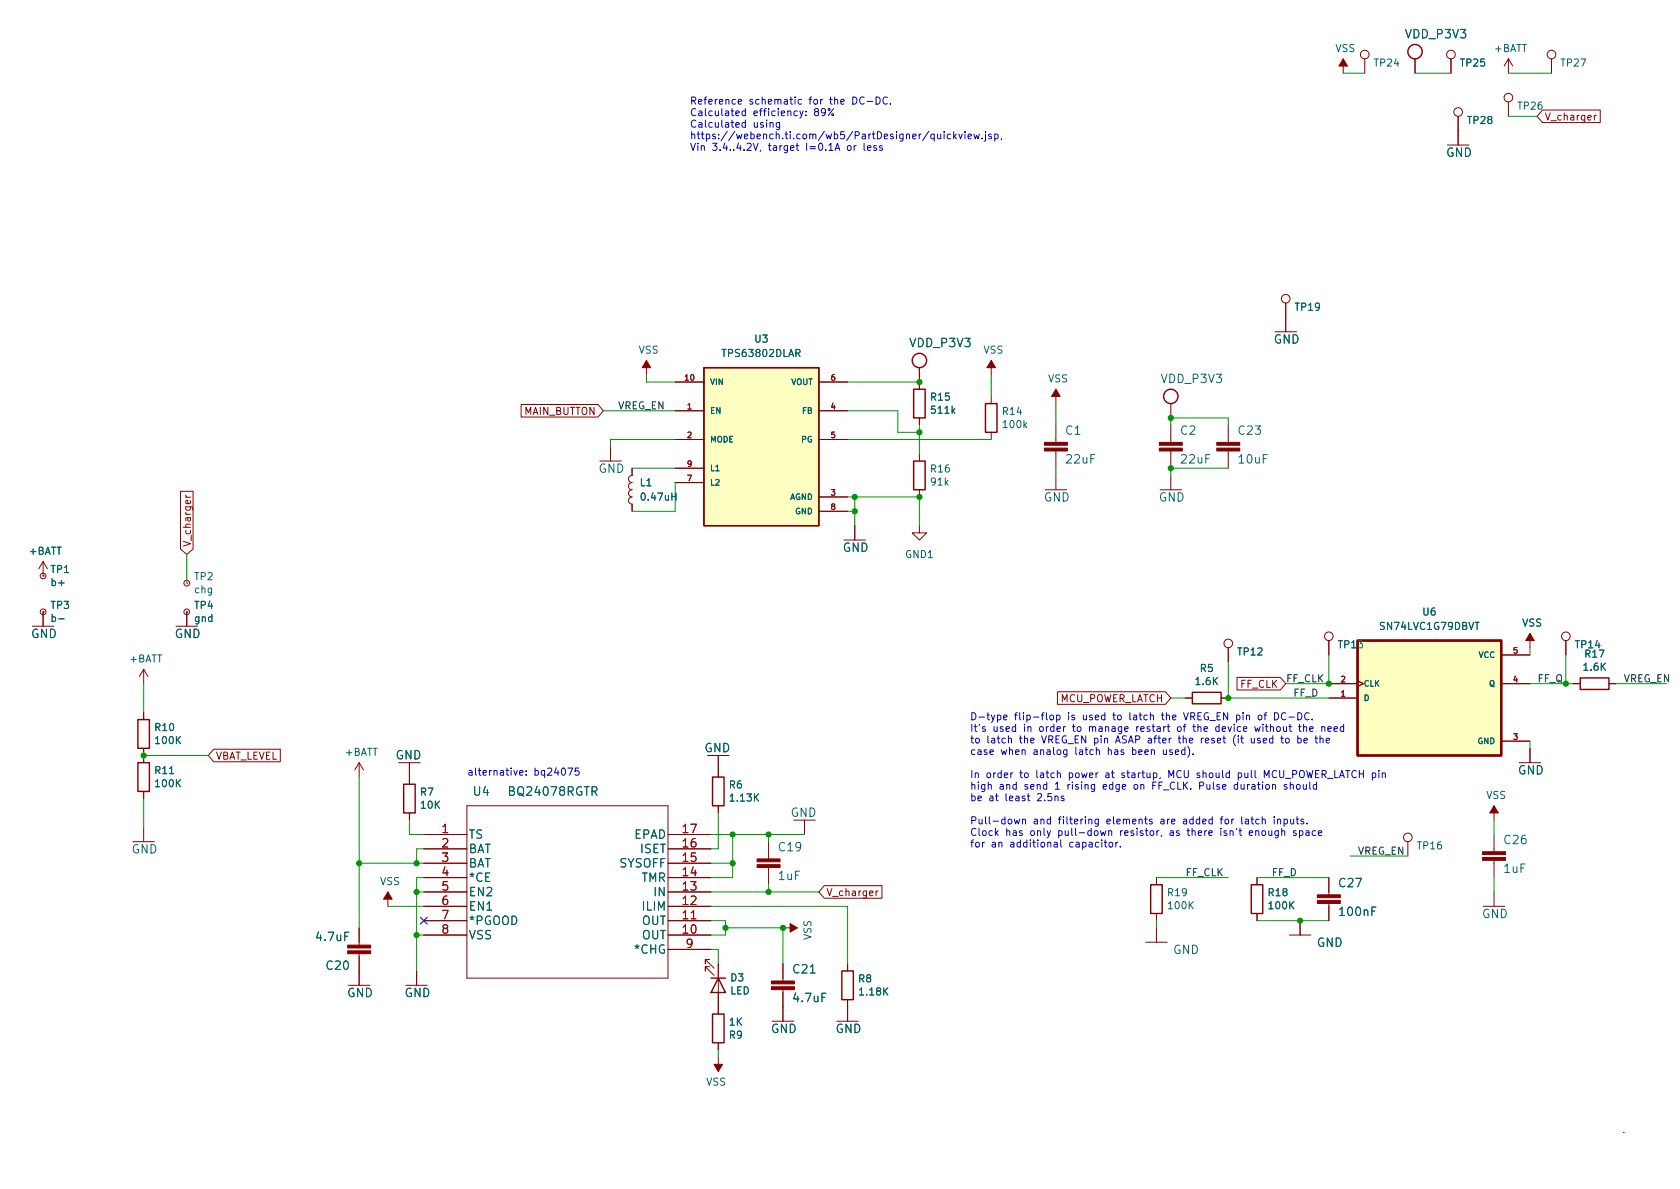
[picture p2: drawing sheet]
<svg xmlns="http://www.w3.org/2000/svg" width="297mm" height="210mm" viewBox="0 0 297 210" stroke-linecap="round" stroke-linejoin="round" font-family="sans-serif">
<g fill="none" stroke="#840000" stroke-width=".18">
<path d="M237.5 10.4v2.5M241.3 10.4v2.5M250.2 10.4v2.5M256.5 10.4v2.5M266.7 10.4l-.8 1.3M266.7 10.4v2.5M266.7 18v2.6M266.7 10.4l.8 1.3M272.7 19.5h10.2v2.2h-10.2l-.9-1.1zM274.3 10.4v2.5M255.9 25.6h3.8M257.8 20.6v5"/>
<path d="M281.9 20.4v.8M282.3 20.4l-.4 .2M225.4 58.7h3.8M227.3 53.6v5.1M92.1 71.5h13.6l1 1.1-1 1.1h-13.6zM107.9 79v2.5M114.3 63.7v2.6M119.4 72.6h5.1M119.4 67.6h5.1M119.4 77.7h5.1M144.8 72.6h5.1M144.8 67.6h5.1"/>
<path d="M144.8 77.7h5.1M162.6 65v3.8M162.6 73.9v1.3M175.3 63.7v2.6M175.3 70.1v1.3M175.3 76.4v1.3M186.7 68.8v2.6M186.7 75.2v3M186.7 79.8v3M207 71.4v2.5M207 75.2v3M207 79.8v3"/>
<path d="M217.2 75.2v3M217.2 79.8v3M7.6 99.3l-.7 1.3M7.6 99.3v2.5M7.6 99.3l.8 1.3M31.9 86.9h2.2v10.2l-1.1 .9-1.1-.9zM32.8 87.6l.3 .3M32.8 87.9h.9M106 81.5h3.9M111.8 82.8v1.3a.64 .64 0 0 0-.7 .6 .64 .64 0 0 0 .7 .6 .64 .64 0 0 0-.7 .7 .64 .64 0 0 0 .7 .6 .64 .64 0 0 0-.7 .6 .64 .64 0 0 0 .7 .7 .64 .64 0 0 0-.7 .6 .64 .64 0 0 0 .7 .6v1.3M119.4 85.3h5.1M119.4 82.8h5.1"/>
<path d="M144.8 87.9h5.1M144.8 90.4h5.1M149.2 95.5h3.8M151.1 93v2.5M162.6 93v1.2h1.2l-1.2 1.3-1.3-1.3h1.3M162.6 80.3v1.2M162.6 86.6v1.3M184.8 86.6h3.8M186.7 84.1v2.5M205.1 86.6h3.8M207 84.1v2.5M5.7 110.7h3.8"/>
<path d="M7.6 101.8h.1M7.6 108.2h.1M7.6 108.2v2.5M25.4 118.4v2.5M25.4 118.4l-.8 1.2M25.4 118.4l.8 1.2M31.1 110.7h3.8M33 108.2h.1M33 103.1h.1M33 108.2v2.5M217.2 114.5v2.6M218.7 119.8h7.7l.9 1.1-.9 1.1h-7.7z"/>
<path d="M234.9 113.3v2.5M265.4 115.8h5.1M270.5 112v2.5M276.9 113.3v2.5M25.4 126v1.2M25.4 132.3v2.6M25.4 139.9v1.3M37.8 132.5h11.8v2.2h-11.8l-1-1.1zM63.5 134.9v2.5M63.5 134.9l-.8 1.2M63.5 134.9l.8 1.2M70.5 134.9h3.8"/>
<path d="M72.4 134.9v3.8M125.1 133.6h3.8M127 133.6v3.8M187 122.3h19.1l.9 1.1-.9 1.1h-19.1zM209.5 123.4h1.3M215.9 123.4h1.3M234.9 120.9h5.1M234.9 123.4h5.1M240 120.4l1 .5-1 .5M265.4 120.9h5.1M265.4 131.1h5.1M268.6 134.9h3.8"/>
<path d="M270.5 132.3v2.6M278.1 120.9h1.3M284.5 120.9h1.2M23.5 148.8h3.8M25.4 146.3v2.5M68.6 157.7v2.6M72.4 143.8v1.2M74.9 147.6h7.6M74.9 157.7h7.6M74.9 155.2h7.6M74.9 152.6h7.6M74.9 150.1h7.6"/>
<path d="M82.5 142.5h35.6v30.5h-35.6zM118.1 147.6h7.6M118.1 157.7h7.6M118.1 155.2h7.6M118.1 152.6h7.6M118.1 150.1h7.6M127 142.5v1.3M135.9 148.8v3.1M135.9 153.4v3.1M140.3 145h3.8M142.2 145v2.6M145.7 156.6h10.2v2.2h-10.2l-.9-1.1z"/>
<path d="M154.9 157.5v.9M155.3 157.5l-.4 .3M204.5 155.2v1.3M222.2 155.2v1.3M234.9 155.2v3M234.9 159.8v3M248.9 148.8v2.6M264.2 142.5v2.5M264.2 147.6v3M264.2 152.1v3.1M264.2 157.7v2.6M61.6 174.2h3.8"/>
<path d="M63.5 164.1v3M63.5 168.7v5.5M71.8 174.2h3.8M73.7 171.7v2.5M74.9 165.3h7.6M74.9 162.8h7.6M74.9 160.3h7.6M118.1 165.3h7.6M118.1 162.8h7.6M118.1 160.3h7.6M118.1 167.9h7.6M125.5 169.7h-.8v.7v-.7l1.5 1.5"/>
<path d="M125.5 170.9h-.8v.8v-.8l1.5 1.6M127 170.4v8.9M138.4 164.1h2.6M138.4 170.4v3.1M138.4 175v5.6M149.9 170.4v1.3M149.9 176.8v3.8M202.6 166.6h3.8M204.5 161.5v1.3M204.5 164.1v2.5M222.2 161.5v1.3M228 165.3h3.8"/>
<path d="M229.9 162.8v2.5M262.3 160.3h3.8M127 184.4v1.3M127 186.9v2.6M136.5 180.6h3.8M148 180.6h3.8M287 200.3h.1"/>
<circle cx="241.3" cy="9.6" r=".76"/>
<circle cx="256.5" cy="9.6" r=".76"/>
<circle cx="257.8" cy="19.8" r=".76"/>
<circle cx="266.7" cy="17.3" r=".76"/>
<circle cx="274.3" cy="9.6" r=".76"/>
<circle cx="227.3" cy="52.8" r=".76"/>
<circle cx="7.6" cy="108.2" r=".51"/>
<circle cx="7.6" cy="101.8" r=".51"/>
<circle cx="33" cy="103.1" r=".51"/>
<circle cx="33" cy="108.2" r=".51"/>
<circle cx="217.2" cy="113.8" r=".76"/>
<circle cx="234.9" cy="112.5" r=".76"/>
<circle cx="276.9" cy="112.5" r=".76"/>
<circle cx="248.9" cy="148.1" r=".76"/>
</g>
<g fill="none" stroke="#840000" stroke-width=".25">
<path d="M124.5 65h20.3v28h-20.3zM161.5 68.8h2.1v5.1h-2.1zM174.2 71.4h2.1v5h-2.1zM161.5 81.5h2.1v5.1h-2.1zM279.4 119.9h5.1v2h-5.1zM24.4 127.2h2v5.1h-2zM24.4 134.9h2v5h-2zM71.4 138.7h2v5.1h-2zM126 137.4h2v5.1h-2zM210.8 122.4h5.1v2.1h-5.1zM203.5 156.5h2v5h-2zM221.2 156.5h2.1v5h-2.1z"/>
<path d="M125.7 173h2.6M126 179.3h2v5.1h-2zM127 173l1.3 2.5h-2.6zM148.8 171.7h2.1v5.1h-2.1z"/>
<circle cx="250.2" cy="9.1" r="1.27"/>
<circle cx="162.6" cy="63.7" r="1.27"/>
<circle cx="207" cy="70.1" r="1.27"/>
</g>
<g fill="#ffffc2" stroke="#ffffc2" stroke-width=".18">
<path d="M124.5 65h20.3v28h-20.3z"/>
<path d="M240 113.3h25.4v20.3h-25.4z"/>
</g>
<g fill="#840000" stroke="#840000" stroke-width=".18">
<path d="M186.7 68.8l.8 1.3h-1.6z"/>
<path d="M184.7 79.2h4v.6h-4z"/>
<path d="M184.7 78.2h4v.5h-4z"/>
<path d="M175.3 63.7l.7 1.3h-1.5z"/>
<path d="M114.3 63.7l.8 1.3h-1.6z"/>
<path d="M61.5 167.1h4v.5h-4z"/>
<path d="M61.5 168.1h4v.6h-4z"/>
<path d="M68.6 157.7l.7 1.3h-1.5z"/>
<path d="M264.2 142.5l.7 1.3h-1.5z"/>
<path d="M262.1 151.6h4.1v.5h-4.1z"/>
<path d="M262.1 150.6h4.1v.5h-4.1z"/>
<path d="M270.5 112l.8 1.3h-1.6z"/>
<path d="M232.9 159.3h4.1v.5h-4.1z"/>
<path d="M232.9 158.2h4.1v.5h-4.1z"/>
<path d="M215.1 79.2h4.1v.6h-4.1z"/>
<path d="M215.1 78.2h4.1v.5h-4.1z"/>
<path d="M126.2 188.2h1.6l-.8 1.3z"/>
<path d="M133.9 152.9h4v.5h-4z"/>
<path d="M133.9 151.9h4v.5h-4z"/>
<path d="M139.7 163.3l1.3 .8-1.3 .7z"/>
<path d="M136.4 174.5h4.1v.5h-4.1z"/>
<path d="M136.4 173.5h4.1v.5h-4.1z"/>
<path d="M237.5 10.4l.8 1.3h-1.6z"/>
<path d="M205 79.2h4v.6h-4z"/>
<path d="M205 78.2h4v.5h-4z"/>
</g>
<path d="M240 113.3h25.4v20.3h-25.4z" fill="none" stroke="#840000" stroke-width=".41"/>
<g fill="none" stroke="#0000c2" stroke-width=".18">
<path d="M144.3 19.7l-.3-.2 .1-.2 .2-.1 .3 .1 .1 .1v.2l-.6 .2-.1 .2v.2l.3 .3h.2l.2-.3v-.2l-.2-.3M145.9 19.7l-.2 .3h-.2l-.3-.3 .1-.4 .4-.1 .2 .1a.84 .84 0 0 1-.3 1.2h-.3M147.4 19.2l-1 1.3M150.8 17.1a.64 .64 0 0 1 .7 .7 .64 .64 0 0 1-.7 .6zM152.8 17.3a.6 .6 0 0 0-.9 .4 .6 .6 0 0 0 .6 .7l.3-.1M153.3 17.9h1M154.9 17.1a.64 .64 0 0 1 .7 .7 .64 .64 0 0 1-.7 .6zM156.9 17.3a.6 .6 0 0 0-.8 .4 .6 .6 0 0 0 .5 .7l.3-.1M157.4 18.3v.1M135.5 21.7v.8M136.1 21.8l.2-.1h.3l.1 .8M136.1 21.7v.8"/>
<path d="M137.8 21.7v1l-.2 .2h-.3M137.8 21.7h-.3l-.3 .2 .2 .5h.4M149.9 25.8h.3l.3 .2v.4l-.3 .2-.3-.1-.1-.1zM151 25.8v.8M151.4 25.8l-.4 .2M152.8 25.3v1.1l.2 .2M153.4 26.2l.6-.1-.1-.3h-.3l-.2 .1v.6h.5M155 25.8h-.3l-.2 .1v.2l.5 .1v.3h-.5M156 25.8h-.3l-.2 .1 .1 .2 .4 .1v.3h-.5M165.8 23.7v.8l.3 .1 .2-.2M166.3 23.7v.9M166.9 23.3v.1"/>
<path d="M166.9 23.7v.9M168.1 23.8l-.4-.1-.2 .2 .1 .6h.5M168.6 23.3v1.3M168.7 24.1l.4 .5M169.1 23.7l-.5 .5M169.5 23.7l.3 .9 .3-.9M170.6 23.3v.1M170.6 23.7v.9M171.2 24.1l.6-.1-.1-.2-.4-.1-.1 .2v.6h.5M172.2 23.7l.2 .9 .3-.7 .2 .7 .3-.9M173.6 24.4v.2M174.2 23.7v1.1l-.2 .2"/>
<path d="M174.2 23.3v.1M175.3 23.8l-.3-.1-.2 .2 .1 .2 .4 .1v.3h-.5M175.9 23.8l.3-.1 .3 .2-.1 .6h-.5M175.9 23.7v1.3M177.1 24.5l-.1 .2M99.4 135.9l.2-.1a.68 .68 0 0 1 .4 .7 .68 .68 0 0 1-.4 .6l-.2-.1-.1-.4zM100.4 135.8h.9l-.6 1.3M102.3 135.8h-.6v.6l.2-.1 .4 .1 .1 .1-.1 .5-.1 .1-.5-.1M203.6 132.7l.2-.1h.3v.8M203.6 132.6v.8M205.7 132.6l.1 .8h.3l.1-.1M206.2 132.6v.8"/>
<path d="M207.3 132.6h-.3l-.2 .2v.1l.5 .2v.3h-.5M207.8 133l.6-.1v-.3h-.4l-.2 .2 .1 .6h.5M209.5 132.6h-.4l-.2 .2 .1 .6h.5M209.5 132.2v1.2M210 132a1.46 1.46 0 0 1 0 1.9M211 133.3v.1M218.6 126.5l.4-.1 .2 .3-.1 .5h-.5M219.8 126v.1M219.8 126.4v.9M220.4 126.6l.2-.2 .3 .1v.8M220.4 126.4v.9M221.4 138.8h.4l.1 .8"/>
<path d="M221.9 139l-.4 .1-.2 .2 .2 .3 .4-.1M222.3 138.7h.5M222.5 138.3v1.1l.3 .2M222.6 126.5l.3-.1 .2 .3v.4l-.2 .2-.3-.1-.2-.1zM222.8 130.6l-.3-.1-.2 .2 .1 .2 .4 .1v.3h-.5M223.2 138.7v.9M223.3 128.1v.1M223.4 131l.6-.2-.1-.2-.4-.1-.1 .2v.6h.5M223.5 126.4h.5M223.7 128.5h.5M223.9 128.1v1.1l.3 .1M223.9 138.8l.3-.1 .2 .3v.3l-.2 .3-.3-.1-.1-.2z"/>
<path d="M224 126l-.3 .2v1.1M224.6 128.6l.2-.1 .3 .1 .1 .7M224.6 128.1v1.2M225 138.8l.2-.1 .3 .1v.8M225 138.7v.9M225 130.6l-.3-.1-.3 .3 .2 .5h.4M225 130.1v1.3M225.4 126a.64 .64 0 0 1 .7 .7 .64 .64 0 0 1-.7 .6zM225.8 128.6l.3-.1 .3 .2v.4l-.3 .2h-.3l-.1-.2zM226.4 130.5h.5M226.6 130.1v1.1l.3 .2M226.9 128.5l.1 .8h.3l.2-.1"/>
<path d="M227.3 126.1a.6 .6 0 0 0-.8 .5 .6 .6 0 0 0 .6 .7l.2-.1M227.4 130.6l.3-.1 .3 .3v.3l-.3 .3-.3-.1-.1-.2zM227.5 128.5v.8M227.5 138.8l-.3-.1-.2 .2 .1 .2 .4 .1v.3h-.5M227.9 126.8h1M227.9 128.5h.5M228.1 128.1v1.1l.3 .1M228.1 138.8l.2-.1 .3 .1 .1 .8M228.1 138.3v1.3M229.3 138.8l.3-.1 .3 .3v.3l-.3 .3-.3-.1-.1-.2zM229.5 126a.64 .64 0 0 1 .7 .7 .64 .64 0 0 1-.7 .6zM229.5 130.6l.3-.1 .3 .3-.2 .5h-.4"/>
<path d="M229.5 130.1v1.3M229.6 128.5h.5M229.8 128.1v1.1l.3 .1M230.4 138.7l.1 .8 .3 .1 .2-.2M230.5 128.6l.2-.1 .3 .1v.7M230.5 128.1v1.2M230.6 131l.6-.2-.1-.2-.4-.1-.1 .2v.6h.5M231 138.7v.9M231.5 126.1a.6 .6 0 0 0-.9 .5 .6 .6 0 0 0 .6 .7l.3-.1M231.6 128.9l.6-.1-.1-.2-.3-.1-.2 .2v.6h.5M231.6 138.3v1.1l.2 .2M232 127.2v.1"/>
<path d="M232.5 130.5h.5M232.7 130.1v1.1l.3 .2M232.8 138.8l-.4-.1-.2 .3 .1 .5h.5M232.8 138.3v1.3M233.2 136.2h-.6v1.3h.6M233.4 130.7l.2-.2 .3 .1v.8M233.4 130.1v1.3M233.7 128.6l.2-.1 .3 .1v.7M233.7 128.5v.8M233.8 136.9h.6l.1-.2-.1-.3-.6-.2v1.3M234.1 136.9l.4 .6M234.5 131l.6-.2-.1-.2-.3-.1-.2 .2v.6h.5"/>
<path d="M234.7 137.6h1M234.8 128.9l.6-.1-.1-.2-.3-.1-.2 .2v.6h.5M235.9 128.9l.6-.1-.1-.2-.3-.1-.2 .2v.6h.5M236 136.2v1.3h.6M236.8 137.5l.5-1.3 .4 1.3M237 137.2h.6M237.6 128.6l-.4-.1-.2 .2 .1 .6h.5M237.6 128.1v1.2M237.9 136.2h.8M238.3 136.2v1.3M239.8 136.4a.6 .6 0 0 0-.8 .4 .6 .6 0 0 0 .6 .7l.2-.1M240.3 136.2v1.3"/>
<path d="M240.3 136.9h.8M241.1 136.2v1.3M242.6 136.7h.4l.3 .2-.2 .6h-.5M242.6 136.7v1.2M243.8 136.2v.2M243.8 136.7v.8M244.4 136.8l.2-.1h.3v.8M244.4 136.7v.8M185.9 140.3h-.6v.6l.1-.1 .5 .1 .1 .2-.1 .4-.2 .1-.4-.1M186.5 140.9l.2-.1h.3l.1 .8M186.5 140.8v.8M188.1 140.8h-.3l-.2 .1 .1 .2 .4 .1v.3h-.5"/>
<path d="M192.6 149h.5v.8M193.1 149.2l-.4 .1-.2 .2 .2 .3 .4-.1M194.3 149l-.4-.1-.2 .3 .1 .5h.5M194.8 148.9v.9M195.2 148.9h.5M195.4 148.5v1.1l.3 .2M196.2 149l.3-.1 .2 .3v.3l-.2 .3-.3-.1-.1-.2zM197.3 148.9v.9M197.7 148.9l-.4 .3M198.1 149.7v.1M218.2 144.9l-.4 .2M219.5 144.4v1.1l.2 .2"/>
<path d="M220.2 144.9h.5l.1 .8M220.8 145.2h-.5l-.2 .2 .2 .3 .5-.1M220.9 147.3l.6-.1-.1-.2-.3-.1-.2 .2v.6h.5M221.2 144.9h.5M221.4 144.4v1.1l.3 .2M222 147l.2-.1 .3 .1 .1 .7M222 146.9v.8M222.6 144.9h-.3l-.3 .2 .1 .5h.5M223.2 145l.2-.1h.3v.8M223.2 144.4v1.3M223.2 147l.3-.1 .3 .2v.4l-.3 .2h-.3l-.1-.2zM224.3 146.9l.1 .8h.3l.2-.1"/>
<path d="M224.9 146.9v.8M225.3 144.4v.1M225.3 144.9v.8M225.9 145l.2-.1h.3v.8M225.9 144.9v.8M226 146.9v1l-.2 .3-.3-.1M226 147l-.3-.1-.3 .2 .1 .6h.5M226.6 147l.2-.1 .3 .1 .1 .7M226.6 146.5v1.2M227 144.9h.4l.2 .2-.1 .5h-.5M227 144.9v1.2M228.2 144.9l.1 .7 .3 .1 .1-.1"/>
<path d="M228.7 144.9v.8M229.2 147l-.3-.1-.2 .2v.2l.5 .1v.3h-.5M229.2 144.9h.4M229.3 144.4v1.1l.3 .2M229.8 147l.3-.1 .3 .2-.2 .6h-.4M229.8 146.9v1.3M230.5 144.9h-.3l-.2 .1 .1 .2 .4 .1v.3h-.5M230.9 147h.5l.1 .7M231.1 145.6v.1M231.5 147.2l-.5 .1-.1 .1 .1 .3h.5M232.6 147l-.4-.1-.2 .2 .1 .6h.5M233.1 147.3l.6-.1-.1-.2-.3-.1-.2 .2 .1 .6h.4"/>
<circle cx="146.6" cy="19.4" r=".18"/>
<circle cx="147.2" cy="20.3" r=".18"/>
</g>
<g fill="none" stroke="#009600" stroke-width=".18">
<path d="M237.5 12.9h3.8M250.2 12.9h6.3M266.7 12.9h7.6M266.7 20.6h5.1M106.7 72.6h12.7M114.3 66.3v1.3h5.1M119.4 77.7h-11.5v1.3M149.9 67.6h12.7M149.9 77.7h25.4M149.9 72.6h8.8v3.8h3.9M162.6 75.2v5.1M175.3 66.3v3.8"/>
<path d="M186.7 71.4v3.8M207 75.2v-1.3h10.2v1.3M33 98v5.1M111.8 82.8h7.6M119.4 85.3v5.1h-7.6M149.9 87.9h12.7v5.1M149.9 90.4h1.2M151.1 87.9v5.1M186.7 82.8v1.3M217.2 82.8h-10.2v1.3M217.2 117.1v6.3h17.7M234.9 115.8v5.1h-7.6"/>
<path d="M270.5 114.5v1.3M276.9 115.8v5.1M25.4 133.6h11.4M25.4 120.9v5.1M63.5 137.4v26.7M207 123.4h2.5M270.5 120.9h7.6M270.5 131.1v1.2M285.7 120.9h8.9M25.4 141.2v5.1M63.5 152.6h11.4M72.4 145v2.6h2.5"/>
<path d="M73.7 157.7h1.2M74.9 155.2h-1.2v16.5M74.9 150.1h-1.2v2.5M125.7 157.7h19.1M125.7 147.6h16.5M125.7 152.6h3.8M127 143.8v6.3h-1.3M129.5 147.6v7.6h-3.8M135.9 147.6v1.2M135.9 156.5v1.2M204.5 155.2h12.7M222.2 155.2h12.7"/>
<path d="M238.8 151.4h10.1M264.2 145v2.6M264.2 155.2v2.5M68.6 160.3h6.3M73.7 165.3h1.2M125.7 160.3h24.2v10.1M125.7 162.8h2.6v2.5h-2.6M125.7 167.9h1.3v2.5M128.3 164.1h10.1v6.3M204.5 162.8v1.3M222.2 162.8h12.7M127 185.7v1.2"/>
</g>
<path d="M74.3 162.2l1.2 1.2M75.5 162.2l-1.2 1.2" fill="none" stroke="#000084" stroke-width=".18"/>
<g fill="#009600" stroke="#009600" stroke-width=".18">
<circle cx="207" cy="73.9" r=".46"/>
<circle cx="207" cy="82.8" r=".46"/>
<circle cx="276.9" cy="120.9" r=".46"/>
<circle cx="234.9" cy="120.9" r=".46"/>
<circle cx="229.9" cy="162.8" r=".46"/>
<circle cx="217.2" cy="123.4" r=".46"/>
<circle cx="73.7" cy="157.7" r=".46"/>
<circle cx="73.7" cy="165.3" r=".46"/>
<circle cx="151.1" cy="87.9" r=".46"/>
<circle cx="162.6" cy="87.9" r=".46"/>
<circle cx="151.1" cy="90.4" r=".46"/>
<circle cx="162.6" cy="67.6" r=".46"/>
<circle cx="162.6" cy="76.4" r=".46"/>
<circle cx="129.5" cy="152.6" r=".46"/>
<circle cx="129.5" cy="147.6" r=".46"/>
<circle cx="128.3" cy="164.1" r=".46"/>
<circle cx="138.4" cy="164.1" r=".46"/>
<circle cx="135.9" cy="157.7" r=".46"/>
<circle cx="135.9" cy="147.6" r=".46"/>
<circle cx="73.7" cy="152.6" r=".46"/>
<circle cx="63.5" cy="152.6" r=".46"/>
<circle cx="25.4" cy="133.6" r=".46"/>
</g>
<g font-size="2.1" fill="#006464">
<text x="248.6" y="6.8">VDD_P3V3</text>
<text x="255.7" y="27.7">GND</text>
<text x="160.9" y="61.4">VDD_P3V3</text>
<text x="225.2" y="60.8">GND</text>
<text x="205.4" y="67.7">VDD_P3V3</text>
<text x="188.4" y="76.9">C1</text>
<text x="208.8" y="76.9">C2</text>
<text x="219.1" y="76.9">C23</text>
<text x="105.8" y="83.6">GND</text>
<text x="188.6" y="82">22uF</text>
<text x="208.9" y="82">22uF</text>
<text x="219.1" y="82">10uF</text>
<text x="184.5" y="88.7">GND</text>
<text x="204.9" y="88.7">GND</text>
<text x="149" y="97.6">GND</text>
<text x="5.5" y="112.8">GND</text>
<text x="30.9" y="112.8">GND</text>
<text x="69.9" y="134.3">GND</text>
<text x="124.5" y="133">GND</text>
<text x="268.4" y="137">GND</text>
<text x="83.7" y="140.7">U4</text>
<text x="90.2" y="140.7">BQ24078RGTR</text>
<text x="82.8" y="148.3">TS</text>
<text x="112.1" y="148.3">EPAD</text>
<text x="139.8" y="144.4">GND</text>
<text x="266" y="149.3">C26</text>
<text x="23.2" y="150.9">GND</text>
<text x="82.8" y="150.9">BAT</text>
<text x="82.8" y="153.4">BAT</text>
<text x="82.8" y="155.9">*CE</text>
<text x="109.5" y="153.4">SYSOFF</text>
<text x="113.2" y="150.9">ISET</text>
<text x="113.3" y="155.9">TMR</text>
<text x="137.7" y="155.6">1uF</text>
<text x="137.8" y="150.5">C19</text>
<text x="266" y="154.4">1uF</text>
<text x="82.8" y="158.5">EN2</text>
<text x="82.8" y="161">EN1</text>
<text x="113.7" y="161">ILIM</text>
<text x="115.8" y="158.5">IN</text>
<text x="236.8" y="156.9">C27</text>
<text x="237" y="162">100nF</text>
<text x="56.1" y="166.4">4.7uF</text>
<text x="82.8" y="163.6">*PGOOD</text>
<text x="82.8" y="166.1">VSS</text>
<text x="113.4" y="166.1">OUT</text>
<text x="113.4" y="163.6">OUT</text>
<text x="232.8" y="167.4">GND</text>
<text x="262" y="162.4">GND</text>
<text x="57.8" y="171.5">C20</text>
<text x="112.4" y="168.6">*CHG</text>
<text x="140.3" y="172.1">C21</text>
<text x="207.4" y="168.7">GND</text>
<text x="61.3" y="176.3">GND</text>
<text x="71.5" y="176.3">GND</text>
<text x="140.4" y="177.2">4.7uF</text>
<text x="136.3" y="182.7">GND</text>
<text x="147.7" y="182.7">GND</text>
</g>
<g font-size="2.1" fill="#a90000">
<text x="78.2" y="147.3">1</text>
<text x="78.2" y="149.9">2</text>
<text x="120.8" y="149.9">16</text>
<text x="120.8" y="147.3">17</text>
<text x="78.2" y="152.4">3</text>
<text x="78.2" y="154.9">4</text>
<text x="120.8" y="154.9">14</text>
<text x="120.8" y="152.4">15</text>
<text x="78.2" y="157.5">5</text>
<text x="78.2" y="160">6</text>
<text x="120.8" y="160">12</text>
<text x="120.8" y="157.5">13</text>
<text x="78.2" y="162.6">7</text>
<text x="78.2" y="165.1">8</text>
<text x="120.8" y="165.1">10</text>
<text x="120.8" y="162.6">11</text>
<text x="121.3" y="167.6">9</text>
</g>
<g font-size="1.8" fill="#006464">
<text x="236.1" y="9.2">VSS</text>
<text x="243.1" y="11.8">TP24</text>
<text x="258.3" y="11.8">TP25</text>
<text x="264.2" y="9.2">+BATT</text>
<text x="276.1" y="11.8">TP27</text>
<text x="259.6" y="21.9">TP28</text>
<text x="268.5" y="19.4">TP26</text>
<text x="229.1" y="54.9">TP19</text>
<text x="112.9" y="62.5">VSS</text>
<text x="128" y="63.1">TPS63802DLAR</text>
<text x="133.5" y="60.6">U3</text>
<text x="173.9" y="62.5">VSS</text>
<text x="164.6" y="70.8">R15</text>
<text x="185.3" y="67.6">VSS</text>
<text x="164.8" y="73.1">511k</text>
<text x="177.3" y="73.4">R14</text>
<text x="177.5" y="75.7">100k</text>
<text x="164.6" y="83.5">R16</text>
<text x="113.2" y="86">L1</text>
<text x="113.6" y="88.5">0.47uH</text>
<text x="164.7" y="85.8">91k</text>
<text x="5.1" y="98.1">+BATT</text>
<text x="9" y="101.3">TP1</text>
<text x="160.1" y="98.7">GND1</text>
<text x="9" y="107.7">TP3</text>
<text x="9.2" y="103.6">b+</text>
<text x="34.4" y="107.7">TP4</text>
<text x="34.4" y="102.6">TP2</text>
<text x="34.4" y="104.9">chg</text>
<text x="9.4" y="110">b-</text>
<text x="34.4" y="110">gnd</text>
<text x="244.2" y="111.4">SN74LVC1G79DBVT</text>
<text x="251.6" y="108.8">U6</text>
<text x="269.1" y="110.8">VSS</text>
<text x="22.9" y="117.1">+BATT</text>
<text x="212.2" y="118.8">R5</text>
<text x="218.9" y="115.9">TP12</text>
<text x="236.7" y="114.6">TP13</text>
<text x="278.6" y="114.6">TP14</text>
<text x="280.1" y="118.6">1.6K</text>
<text x="280.3" y="116.3">R17</text>
<text x="211.5" y="121.1">1.6K</text>
<text x="27.5" y="129.3">R10</text>
<text x="27.6" y="131.6">100K</text>
<text x="27.5" y="136.9">R11</text>
<text x="61" y="133.6">+BATT</text>
<text x="27.6" y="139.2">100K</text>
<text x="74.4" y="140.7">R7</text>
<text x="74.5" y="143">10K</text>
<text x="129" y="139.4">R6</text>
<text x="129.2" y="141.7">1.13K</text>
<text x="262.8" y="141.3">VSS</text>
<text x="250.7" y="150.2">TP16</text>
<text x="67.2" y="156.5">VSS</text>
<text x="206.5" y="158.5">R19</text>
<text x="206.7" y="160.8">100K</text>
<text x="224.3" y="158.5">R18</text>
<text x="224.4" y="160.8">100K</text>
<text x="143.5" y="166.2" transform="rotate(-90 143.5 166.2)">VSS</text>
<text x="129.2" y="173.5">D3</text>
<text x="151.8" y="173.7">R8</text>
<text x="129.1" y="175.8">LED</text>
<text x="152.1" y="176">1.18K</text>
<text x="129" y="183.7">R9</text>
<text x="129" y="181.4">1K</text>
<text x="124.8" y="192">VSS</text>
</g>
<g font-size="1.8" fill="#0000c2">
<text x="121.9" y="18.5">Reference schematic for the DC-DC.</text>
<text x="121.9" y="20.5">Calculated efficiency: 89%</text>
<text x="121.9" y="22.6">Calculated using</text>
<text x="121.9" y="24.6">https://webench.ti.com/wb5/PartDesigner/quickview.jsp,</text>
<text x="121.9" y="26.7">Vin 3.4..4.2V, target I=0.1A or less</text>
<text x="171.4" y="127.4">D-type flip-flop is used to latch the VREG_EN pin of DC-DC.</text>
<text x="171.4" y="129.4">It's used in order to manage restart of the device without the need</text>
<text x="171.4" y="131.4">to latch the VREG_EN pin ASAP after the reset (it used to be the</text>
<text x="82.5" y="137.1">alternative: bq24075</text>
<text x="171.4" y="133.5">case when analog latch has been used).</text>
<text x="171.4" y="137.6">In order to latch power at startup, MCU should pull MCU_POWER_LATCH pin</text>
<text x="171.4" y="139.6">high and send 1 rising edge on FF_CLK. Pulse duration should</text>
<text x="171.4" y="141.7">be at least 2.5ns</text>
<text x="171.4" y="145.8">Pull-down and filtering elements are added for latch inputs.</text>
<text x="171.4" y="147.8">Clock has only pull-down resistor, as there isn't enough space</text>
<text x="171.4" y="149.8">for an additional capacitor.</text>
</g>
<g font-size="1.8" fill="#840000">
<text x="273" y="21.3">V_charger</text>
<text x="92.5" y="73.4">MAIN_BUTTON</text>
<text x="33.7" y="96.8" transform="rotate(-90 33.7 96.8)">V_charger</text>
<text x="187.1" y="124.2">MCU_POWER_LATCH</text>
<text x="219.3" y="121.6">FF_CLK</text>
<text x="38.1" y="134.3">VBAT_LEVEL</text>
<text x="146" y="158.5">V_charger</text>
</g>
<g font-size="1.8" fill="#0f0f0f">
<text x="109.2" y="72.4">VREG_EN</text>
<text x="227.3" y="120.6">FF_CLK</text>
<text x="228.6" y="123.2">FF_D</text>
<text x="271.8" y="120.6">FF_Q</text>
<text x="287" y="120.6">VREG_EN</text>
<text x="209.5" y="154.9">FF_CLK</text>
<text x="224.8" y="154.9">FF_D</text>
<text x="240" y="151.1">VREG_EN</text>
</g>
<g font-size="1.4" fill="#a90000">
<text x="121.1" y="67.3">10</text>
<text x="146.9" y="67.3">6</text>
<text x="121.5" y="72.4">1</text>
<text x="121.5" y="77.5">2</text>
<text x="146.9" y="72.4">4</text>
<text x="146.9" y="77.5">5</text>
<text x="121.5" y="82.5">9</text>
<text x="121.5" y="85.1">7</text>
<text x="146.9" y="87.6">3</text>
<text x="146.9" y="90.2">8</text>
<text x="267.6" y="115.6">5</text>
<text x="237.1" y="123.2">1</text>
<text x="237.1" y="120.6">2</text>
<text x="267.6" y="120.6">4</text>
<text x="267.6" y="130.8">3</text>
</g>
<g font-size="1.4" fill="#006464">
<text x="125.5" y="68.1">VIN</text>
<text x="139.8" y="68.1">VOUT</text>
<text x="125.5" y="73.1">EN</text>
<text x="141.9" y="73.1">FB</text>
<text x="125.5" y="78.2">MODE</text>
<text x="125.5" y="83.3">L1</text>
<text x="141.7" y="78.2">PG</text>
<text x="125.5" y="85.8">L2</text>
<text x="139.6" y="88.4">AGND</text>
<text x="140.6" y="90.9">GND</text>
<text x="261.4" y="116.3">VCC</text>
<text x="241" y="123.9">D</text>
<text x="241" y="121.4">CLK</text>
<text x="263.3" y="121.4">Q</text>
<text x="261.3" y="131.6">GND</text>
</g>
</svg>
